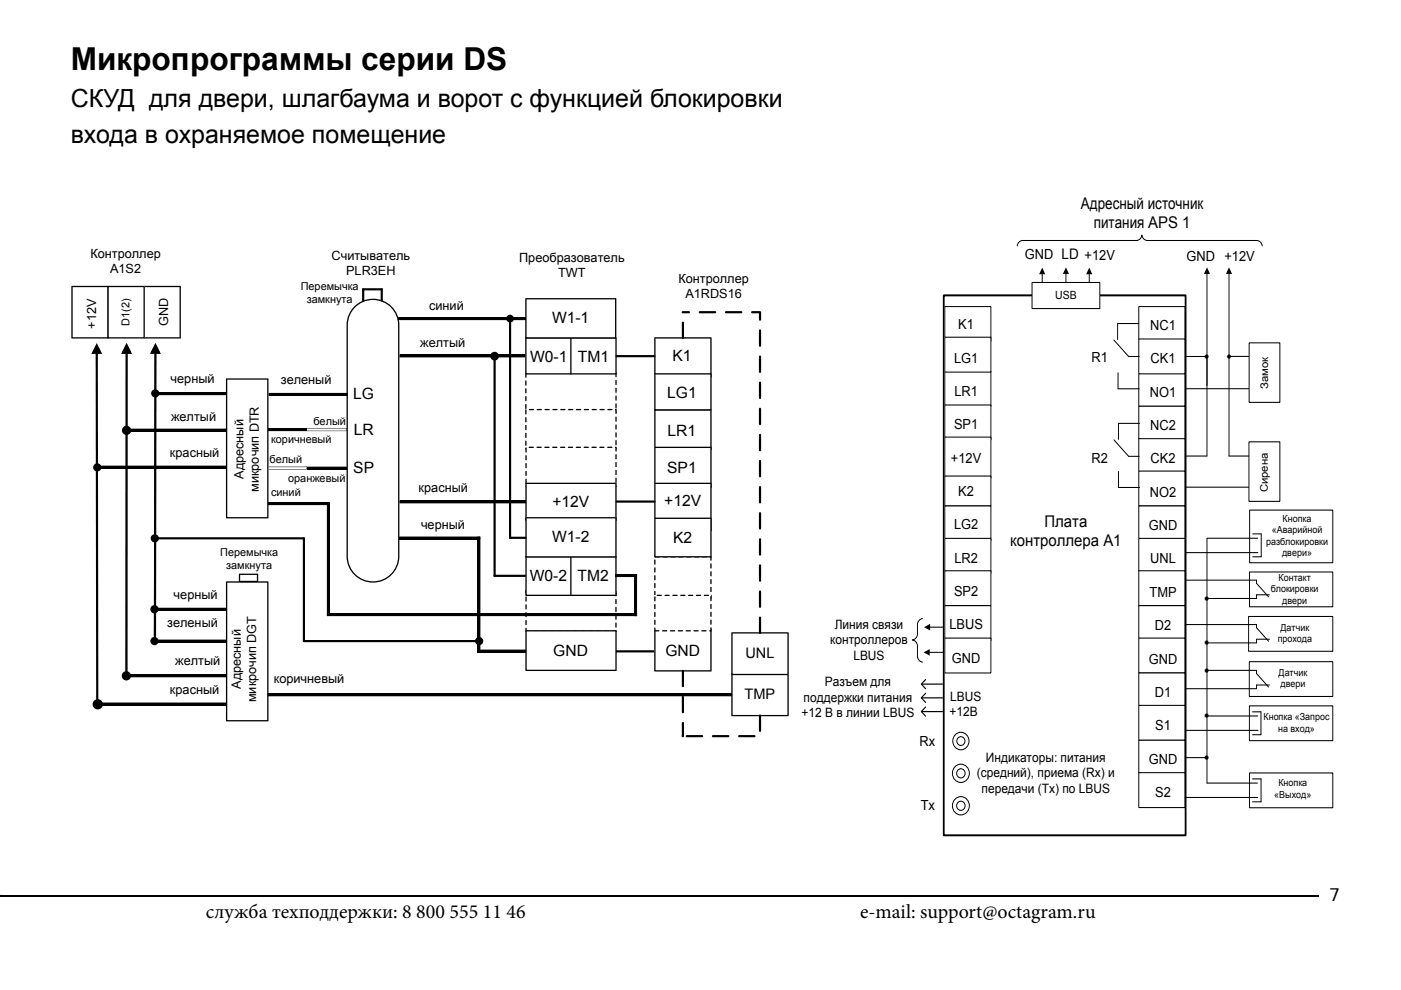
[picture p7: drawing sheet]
<svg xmlns="http://www.w3.org/2000/svg" width="297mm" height="210mm" viewBox="0 0 297 210" stroke-linecap="round" stroke-linejoin="round" font-family="sans-serif">
<path d="M0 190h279.6" fill="none" stroke="#000" stroke-width=".35"/>
<path d="M0 189.8v.4z" fill="#000"/>
<path d="M30.6 60.8h7.6v10.9h-7.6z" fill="#fff"/>
<path d="M30.5 60.7h7.8v11.1h-7.8l.1-.3h7.5v-10.6h-7.4v10.8l-.1-.2-.2 .2zM32.9 135.7h15.3v.5h-15.3zM32.8 135.7h15.4v.5l-15.3 .1 15.2-.1v-.5h-15.2l-.1 .5z" fill="#000"/>
<path d="M15.3 60.8h7.6v10.9h-7.6z" fill="#fff"/>
<path d="M15.2 60.7h7.8v11.1h-7.8l.1-.3h7.5v-10.6h-7.4v10.8l-.1-.2-.2 .2zM65 99h8.5v.6h-8.5zM64.9 99h8.6l.1 .6h-8.6l8.5-.1v-.4h-8.5l-.1 .5z" fill="#000"/>
<path d="M65 90.9h8.5v.5h-8.5z" fill="#fff"/>
<path d="M84.1 67.3h27.4v.6h-27.4zM84.1 67.3h27.4l.1 .6h-27.5l27.4-.1v-.4h-27.3l-.1 .5zM64.9 90.8h8.6l.1 .6h-8.6h8.5v-.5h-8.5l-.1 .5zM56.8 106.5h13.1v.6h-13.1zM56.8 106.5h13.1v.6h-13.1l13.1-.1v-.4h-13.1l-.1 .5z" fill="#000"/>
<path d="M75.2 65.1a5.5 5.5 0 0 1 6-1.2 5.5 5.5 0 0 1 3.3 5v49.1a5.5 5.5 0 0 1-5.4 5.4 5.5 5.5 0 0 1-5.5-5.4v-49.1a5.4 5.4 0 0 1 1.6-3.8z" fill-rule="evenodd" fill="#fff"/>
<path d="M75.1 65a5.6 5.6 0 0 1 6.1-1.2 5.6 5.6 0 0 1 3.5 5.1v49.1a5.6 5.6 0 0 1-5.6 5.6 5.6 5.6 0 0 1-5.6-5.6v-49.1h.3v49.1a5.3 5.3 0 0 0 5.3 5.3 5.3 5.3 0 0 0 5.3-5.3v-49.1a5.3 5.3 0 0 0-5.3-5.3 5.3 5.3 0 0 0-5.3 5.3h-.3a5.6 5.6 0 0 1 1.6-3.9z" fill="#000"/>
<path d="M138.8 118.1h11.9v8.8h-11.9z" fill="#fff"/>
<path d="M140.4 126.8l.9-.1 .2 .2-.2 .1h-.8zM142.1 126.8l.9-.1 .1 .2-.1 .1h-.8zM143.7 126.8l1-.1 .1 .2-.1 .1h-.9zM145.4 126.8l.9-.1 .2 .2-.2 .1h-.8zM147.1 126.8l.9-.1 .1 .2-.1 .1h-.8zM148.7 126.8l1-.1 .1 .2-.1 .1h-.9zM150.6 126.2l.3 .1v.6l-.4 .1-.1-.1 .2-.2zM150.6 124.5l.3 .1v.8l-.2 .2-.1-.2zM150.6 122.9l.3 .1v.8l-.2 .1-.1-.1zM150.6 121.2l.3 .1v.8l-.2 .2-.1-.2zM150.6 119.5l.3 .1v.9l-.2 .1-.1-.1zM150.5 118h.4v.8l-.2 .1-.1-.1v-.7h.1v.1h-.2zM148.9 118h.9l.1 .1-.1 .1h-.8zM147.2 118h.9l.2 .1-.2 .1h-.8zM145.5 118h1l.1 .1-.1 .1h-.9zM143.9 118h.9l.1 .1-.1 .1h-.8zM142.2 118h.9l.2 .1-.2 .1h-.8zM140.5 118h1l.1 .1-.1 .1h-.9zM138.9 118h.9l.1 .1-.1 .1h-.8zM138.7 118.7l.3 .1v.8l-.2 .2-.1-.2zM138.7 120.4l.3 .1v.8l-.2 .1-.1-.1zM138.7 122l.3 .1v.9l-.2 .1-.1-.1zM138.7 123.7l.3 .1v.8l-.2 .2-.1-.2zM138.7 125.4h.3v.9l-.2 .1-.1-.1zM138.7 126.8l1-.1 .1 .2-.1 .1h-.9z" fill="#000"/>
<path d="M111.5 79.1h19.1v8.3h-19.1z" fill="#fff"/>
<path d="M113.1 87.3l.9-.1 .1 .2-.1 .1h-.8zM114.7 87.3l1-.1 .1 .2-.1 .1h-.9zM116.4 87.3l.9-.1 .2 .2-.2 .1h-.8zM118.1 87.3l.9-.1 .1 .2-.1 .1h-.8zM119.7 87.3l1-.1 .1 .2-.1 .1h-.9zM121.4 87.3l.9-.1 .2 .2-.2 .1h-.8zM123.1 87.3l.9-.1 .1 .2-.1 .1h-.8zM124.7 87.3l.9-.1 .2 .2-.2 .1h-.8zM126.4 87.3l.9-.1 .2 .2-.2 .1h-.8zM128 87.3l1-.1 .1 .2-.1 .1h-.9zM129.7 87.3l.9-.1v.2h-.1l.1-.2 .1 .2-.1 .1h-.8zM130.5 85.6l.2 .1v.8l-.1 .2-.1-.2zM130.5 83.9l.2 .1v.9l-.1 .1-.1-.1zM130.5 82.3l.2 .1v.8l-.1 .1-.1-.1zM130.5 80.6l.2 .1v.8l-.1 .2-.1-.2zM130.5 79l.2 .1v.8l-.1 .1-.1-.1v-.8h.1v.1h-.1zM128.8 79l.9-.1 .2 .2-.2 .1h-.8zM127.1 79l1-.1 .1 .2-.1 .1h-.9zM125.5 79l.9-.1 .1 .2-.1 .1h-.8zM123.8 79l.9-.1 .2 .2-.2 .1h-.8zM122.1 79l1-.1 .1 .2-.1 .1h-.9zM120.5 79l.9-.1 .2 .2-.2 .1h-.8zM118.8 79l.9-.1 .2 .2-.2 .1h-.8zM117.2 79l.9-.1 .1 .2-.1 .1h-.9zM115.5 79l.9-.1 .2 .2-.2 .1h-.8zM113.8 79l1-.1 .1 .2-.1 .1h-.9zM112.2 79l.9-.1 .1 .2-.1 .1h-.8zM111.4 79.1l.2 .1v.8l-.1 .1-.1-.1zM111.4 80.7l.2 .1v.8l-.1 .2-.1-.2zM111.4 82.4l.2 .1v.8l-.1 .1-.1-.1zM111.4 84l.2 .1v.9l-.1 .1-.1-.1zM111.4 85.7l.2 .1v.8l-.1 .2-.1-.2zM111.4 87.3l.9-.1 .2 .2-.2 .1h-.8z" fill="#000"/>
<path d="M111.5 86.9h19.1v8.3h-19.1z" fill="#fff"/>
<path d="M113.1 95.1l.9-.1 .1 .2-.1 .1h-.8zM114.7 95.1l1-.1 .1 .2-.1 .1h-.9zM116.4 95.1l.9-.1 .2 .2-.2 .1h-.8zM118.1 95.1l.9-.1 .1 .2-.1 .1h-.8zM119.7 95.1l1-.1 .1 .2-.1 .1h-.9zM121.4 95.1l.9-.1 .2 .2-.2 .1h-.8zM123.1 95.1l.9-.1 .1 .2-.1 .1h-.8zM124.7 95.1l.9-.1 .2 .2-.2 .1h-.8zM126.4 95.1l.9-.1 .2 .2-.2 .1h-.8zM128 95.1l1-.1 .1 .2-.1 .1h-.9zM129.7 95.1l.9-.1v.2h-.1l.1-.2 .1 .2-.1 .1h-.8zM130.5 93.4l.2 .1v.8l-.1 .1-.1-.1zM130.5 91.7l.2 .1v.8l-.1 .2-.1-.2zM130.5 90.1l.2 .1v.8l-.1 .1-.1-.1zM130.5 88.4l.2 .1v.8l-.1 .2-.1-.2zM130.5 86.8l.2 .1v.8l-.1 .1-.1-.1v-.8h.1v.1h-.1zM128.8 86.8l.9-.1 .2 .2-.2 .1h-.8zM127.1 86.8l1-.1 .1 .2-.1 .1h-.9zM125.5 86.8l.9-.1 .1 .2-.1 .1h-.8zM123.8 86.8l.9-.1 .2 .2-.2 .1h-.8zM122.1 86.8l1-.1 .1 .2-.1 .1h-.9zM120.5 86.8l.9-.1 .2 .2-.2 .1h-.8zM118.8 86.8l.9-.1 .2 .2-.2 .1h-.8zM117.2 86.8l.9-.1 .1 .2-.1 .1h-.9zM115.5 86.8l.9-.1 .2 .2-.2 .1h-.8zM113.8 86.8l1-.1 .1 .2-.1 .1h-.9zM112.2 86.8l.9-.1 .1 .2-.1 .1h-.8zM111.4 86.8l.2 .1v.9l-.1 .1-.1-.1zM111.4 88.5l.2 .1v.8l-.1 .2-.1-.2zM111.4 90.2l.2 .1v.8l-.1 .1-.1-.1zM111.4 91.8l.2 .1v.9l-.1 .1-.1-.1zM111.4 93.5l.2 .1v.8l-.1 .2-.1-.2zM111.4 95.1l.9-.1 .2 .2-.2 .1h-.8z" fill="#000"/>
<path d="M111.5 94.9h19.1v8.3h-19.1z" fill="#fff"/>
<g fill="#000">
<path d="M84.8 75.2h45.3v.6h-45.3zM84.7 75.2h45.4l.1 .6h-45.4l45.3-.1v-.4h-45.3l-.1 .5zM57 83.4h16.7v.5h-16.7zM57 83.4l16.7-.1 .1 .6-16.8 .1 16.7-.1v-.5h-16.6l-.1 .5zM84.8 106.2h44.7v.5h-44.7zM84.7 106.1h44.8v.6l-44.7 .1 44.6-.1v-.5h-44.6l-.1 .5zM101.4 138l37.3-.1 .3 .3-.3 .2h-37.1l-.2-.2z"/>
<path d="M113.1 103.1l.9-.1 .2 .2-.2 .1h-.8zM114.8 103.1l.9-.1 .1 .2-.1 .1h-.8zM116.4 103.1l1-.1 .1 .2-.1 .1h-.9zM118.1 103.1l.9-.1 .2 .2-.2 .1h-.8zM119.8 103.1l.9-.1 .1 .2-.1 .1h-.8zM121.4 103.1l1-.1 .1 .2-.1 .1h-.9zM123.1 103.1l.9-.1 .2 .2-.2 .1h-.8zM124.8 103.1l.9-.1 .1 .2-.1 .1h-.8zM126.4 103.1l.9-.1 .2 .2-.2 .1h-.8zM128.1 103.1l.9-.1 .2 .2-.2 .1h-.8zM129.7 103.1l.9-.1v.2h-.1v-.2a.16 .16 0 0 1 .2 .1 .16 .16 0 0 1-.1 .2h-.8zM130.5 101.3l.2 .1v.9l-.1 .1-.1-.1zM130.5 99.7l.2 .1v.8l-.1 .2-.1-.2zM130.5 98l.2 .1v.9l-.1 .1-.1-.1zM130.5 96.4l.2 .1v.8l-.1 .1-.1-.1zM130.4 94.8l.3 .1v.7l-.1 .2-.1-.2v-.7h.1v.1h-.2zM128.8 94.8l.9-.1 .1 .2-.1 .1h-.8zM127.1 94.8l.9-.1 .2 .2-.2 .1h-.8zM125.4 94.8l1-.1 .1 .2-.1 .1h-.9zM123.8 94.8l.9-.1 .1 .2-.1 .1h-.8zM122.1 94.8l.9-.1 .2 .2-.2 .1h-.8zM120.4 94.8l1-.1 .1 .2-.1 .1h-.9zM118.8 94.8l.9-.1 .1 .2-.1 .1h-.8zM117.1 94.8l.9-.1 .2 .2-.2 .1h-.8zM115.4 94.8l1-.1 .1 .2-.1 .1h-.9zM113.8 94.8l.9-.1 .2 .2-.2 .1h-.8zM112.1 94.8l1-.1 .1 .2-.1 .1h-.9zM111.4 94.9l.3 .1v.8l-.2 .2-.1-.2zM111.4 96.6l.3 .1v.8l-.2 .1-.1-.1zM111.4 98.2l.3 .1v.9l-.2 .1-.1-.1zM111.4 99.9l.3 .1v.8l-.2 .2-.1-.2zM111.4 101.6l.3 .1v.8l-.2 .1-.1-.1zM111.4 103.1l1-.1 .1 .2-.1 .1h-.9z"/>
</g>
<path d="M138.8 86.9h11.9v8.5h-11.9z" fill="#fff"/>
<path d="M138.7 86.8h12.1v8.7h-12.1l.1-.2h11.8v-8.2h-11.6v8.3l-.2-.1-.1 .1z" fill="#000"/>
<path d="M138.8 71.7h11.9v8.3h-11.9z" fill="#fff"/>
<path d="M138.7 71.6h12.1v8.5h-12.1l.1-.3h11.8v-8h-11.6v8.2l-.2-.2-.1 .2z" fill="#000"/>
<path d="M138.8 79.3h11.9v7.6h-11.9z" fill="#fff"/>
<path d="M138.7 79.2h12.1l.1 7.8-12.1 .1-.1-.2 .1-.1h11.8v-7.4h-11.6v7.5l-.2-.1-.1 .1z" fill="#000"/>
<path d="M138.8 94.9h11.9v8.5h-11.9z" fill="#fff"/>
<path d="M138.7 94.8h12.1v8.7h-12.1l.1-.2h11.8v-8.3h-11.6v8.4l-.2-.1-.1 .1z" fill="#000"/>
<path d="M138.8 102.5h11.9v10h-11.9z" fill="#fff"/>
<path d="M138.7 102.4h12.1v10.2h-12.1l.1-.2h11.8v-9.7h-11.6v9.8l-.2-.1-.1 .1z" fill="#000"/>
<path d="M111.5 71.7h19.1v7.6h-19.1z" fill="#fff"/>
<path d="M111.4 71.6l19.3-.1v7.9h-19.3v-.1l.1-.1h19v-7.4h-18.9v7.5l-.1-.1-.1 .1z" fill="#000"/>
<path d="M111.5 102.5h19.1v7.9h-19.1z" fill="#fff"/>
<path d="M120.9 71.4l.3 .1v7.8l-.2 .1-.1-.1zM130.6 75.4l8.1-.1 .3 .2-.3 .3h-7.9l-.2-.1zM84.7 113.8h17.1v.6h-17.1zM84.6 113.8h17.2v.6h-17.1l17-.1v-.4h-17l-.1 .5zM111.4 102.4h19.2l.1 8-19.2 .1-.1-.1 .1-.2h19v-7.5h-18.8v7.7l-.2-.2-.1 .2zM120.9 111.7l.3 .1v7.1l-.2 .1-.1-.1zM130.6 106.2h8.1l.3 .2-.3 .2h-7.9l-.2-.1z" fill="#000"/>
<path d="M138.8 109.9h11.9v8.2h-11.9z" fill="#fff"/>
<path d="M138.7 109.8h12.1v8.4h-12.1l.1-.2h11.8v-7.9h-11.6v8l-.2-.1-.1 .1z" fill="#000"/>
<path d="M111.5 125.2h19.1v8.7h-19.1z" fill="#fff"/>
<path d="M113.1 133.8h.9l.2 .1-.2 .1h-.8zM114.8 133.8h.9l.1 .1-.1 .1h-.8zM116.4 133.8h1l.1 .1-.1 .1h-.9zM118.1 133.8h.9l.2 .1-.2 .1h-.8zM119.8 133.8h.9l.1 .1-.1 .1h-.8zM121.4 133.8h1l.1 .1-.1 .1h-.9zM123.1 133.8h.9l.2 .1-.2 .1h-.8zM124.8 133.8h.9l.1 .1-.1 .1h-.8zM126.4 133.8h.9l.2 .1-.2 .1h-.8zM128.1 133.8h.9l.2 .1-.2 .1h-.8zM129.7 133.8h.9v.1h-.1v-.2a.17 .17 0 0 1 .2 .1 .17 .17 0 0 1-.1 .2h-.8zM130.5 132.1l.2 .1v.8l-.1 .1-.1-.1zM130.5 130.4l.2 .1v.8l-.1 .2-.1-.2zM130.5 128.7l.2 .1v.9l-.1 .1-.1-.1zM130.5 127.1l.2 .1v.8l-.1 .1-.1-.1zM130.5 125.4l.2 .1v.8l-.1 .2-.1-.2zM129.1 125.1h1l.1 .1-.1 .1h-.9zM127.5 125.1h.9l.1 .1-.1 .1h-.8zM125.8 125.1h.9l.2 .1-.2 .1h-.8zM124.1 125.1h1l.1 .1-.1 .1h-.9zM122.5 125.1h.9l.2 .1-.2 .1h-.8zM120.8 125.1h.9l.2 .1-.2 .1h-.8zM119.2 125.1h.9l.1 .1-.1 .1h-.8zM117.5 125.1h.9l.2 .1-.2 .1h-.8zM115.8 125.1h1l.1 .1-.1 .1h-.9zM114.2 125.1h.9l.1 .1-.1 .1h-.8zM112.5 125.1h.9l.2 .1-.2 .1h-.8zM111.4 125.1h.4l.1 .1-.2 .1-.2 .6-.1-.1zM111.4 126.5l.3 .1v.9l-.2 .1-.1-.1zM111.4 128.2l.3 .1v.8l-.2 .2-.1-.2zM111.4 129.9l.3 .1v.8l-.2 .1-.1-.1zM111.4 131.5l.3 .1v.9l-.2 .1-.1-.1zM111.4 133.2l.3 .1v.5h.7l.1 .2h-1.1z" fill="#000"/>
<path d="M111.5 118.1h19.1v8.2h-19.1z" fill="#fff"/>
<path d="M111.4 118h19.2l.1 8.3-19.2 .1-.1-.1 .1-.2h19v-7.9h-18.8v8.1l-.2-.2-.1 .2z" fill="#000"/>
<path d="M111.5 63.4h19v8.3h-19z" fill="#fff"/>
<path d="M111.4 63.3l19.2-.1 .1 8.5-19.3 .1v-.1l.1-.2h18.9v-8h-18.8v8.2l-.1-.2-.1 .2z" fill="#000"/>
<path d="M111.5 109.8h19.1v8.3h-19.1z" fill="#fff"/>
<path d="M111.4 109.7h19.2l.1 8.5h-19.2l-.1-.1 .1-.1h19v-8h-18.8v8.1l-.2-.1-.1 .1z" fill="#000"/>
<path d="M138.8 133.5h11.9v8.8h-11.9z" fill="#fff"/>
<path d="M120.9 118.1l.3 .1v8.1l-.2 .1-.1-.1zM138.7 133.4h12.1v9h-12.1l.1-.2h11.8v-8.6h-11.6v8.7l-.2-.1-.1 .1z" fill="#000"/>
<path d="M111.5 133.8h19.1v8.4h-19.1z" fill="#fff"/>
<path d="M108 66.8h.3l.1 .2v47.1l-.3 .2-.2-.2zM111.4 133.7h19.3v8.5l-19.2 .1-.1-.1 .1-.1h19v-8.2h-18.8v8.3l-.2-.1-.1 .1z" fill="#000"/>
<path d="M138.8 126.3h11.9v7.5h-11.9z" fill="#fff"/>
<g fill="#000">
<path d="M20.7 98.8h27.3v.6h-27.3zM20.7 98.8h27.3l.1 .6h-27.4l27.3-.1v-.4h-27.2l-.1 .5zM26.8 91h22.3v.5h-22.3zM26.8 90.9h22.3l.1 .6-22.4 .1 22.3-.1v-.5h-22.3l-.1 .5zM33 83.2h15.9v.6h-15.9zM33 83.2h15.9v.6h-15.9l15.8-.1v-.4h-15.7l-.1 .5zM108 113.9l3.4-.1 .3 .3-.3 .2h-3.3l-.1-.1zM32.7 128.9h15.3v.6h-15.3zM32.7 128.9h15.3l.1 .6h-15.4l15.3-.1v-.4h-15.2l-.1 .5zM104.7 75.7h.3l.1 .2v46.2l-.2 .3-.3-.3zM104.7 122l6.6-.1 .2 .2-.2 .3h-6.4l-.3-.3zM20.7 149.1h27.3v.5h-27.3z"/>
<path d="M20.7 149h27.3l.1 .6h-27.4h27.3v-.5h-27.2l-.1 .5zM26.8 143.1h21.2v.5h-21.2zM26.8 143h21.2l.1 .6-21.3 .1 21.2-.1v-.5h-21.2l-.1 .5z"/>
<path d="M140.4 133.7h.9l.2 .1-.2 .1h-.8zM142.1 133.7h.9l.1 .1-.1 .1h-.8zM143.7 133.7h1l.1 .1-.1 .1h-.9zM145.4 133.7h.9l.2 .1-.2 .1h-.8zM147.1 133.7h.9l.1 .1-.1 .1h-.8zM148.7 133.7h1l.1 .1-.1 .1h-.9zM150.6 133.1l.3 .1v.6l-.4 .1-.1-.1 .2-.1zM150.6 131.4l.3 .1v.9l-.2 .1-.1-.1zM150.6 129.8l.3 .1v.8l-.2 .1-.1-.1zM150.6 128.1l.3 .1v.8l-.2 .2-.1-.2zM150.6 126.5l.3 .1v.8l-.2 .1-.1-.1zM149.3 126.2l.9-.1 .1 .2-.1 .1h-.8zM147.6 126.2l.9-.1 .2 .2-.2 .1h-.8zM145.9 126.2l1-.1 .1 .2-.1 .1h-.9zM144.3 126.2l.9-.1 .1 .2-.1 .1h-.8zM142.6 126.2l.9-.1 .2 .2-.2 .1h-.8zM140.9 126.2l1-.1 .1 .2-.1 .1h-.9zM139.3 126.2l.9-.1 .1 .2-.1 .1h-.8zM138.7 126.5l.3 .1v.8l-.2 .2-.1-.2zM138.7 128.2l.3 .1v.8l-.2 .1-.1-.1zM138.7 129.8l.3 .1v.8l-.2 .2-.1-.2zM138.7 131.5l.3 .1v.8l-.2 .1-.1-.1zM138.7 133.1h.2l.1 .6h.7l.1 .2h-1.1z"/>
</g>
<g fill="#000">
<circle cx="104.9" cy="75.5" r=".93"/>
<circle cx="108.1" cy="67.6" r=".82"/>
</g>
<path d="M48 80.4h8.8v29.4h-8.8z" fill="#fff"/>
<path d="M47.9 80.3h9l-.1 29.6h-8.9l.1-.2h8.6v-29.2h-8.4v29.3l-.2-.1-.1 .1z" fill="#000"/>
<path d="M48 123.4h8.8v29.5h-8.8z" fill="#fff"/>
<path d="M20.3 74.6l.2-.1 .2 .3 .1 73.8-.2 .2-.2-.2zM47.9 123.3l9 .1-.1 29.6-8.9-.1 .1-.2h8.6v-29.1h-8.4v29.3l-.2-.2-.1 .2zM56.8 147.1h98.9v.5h-98.9zM56.8 147.1l98.9-.1v.6l-98.9 .1 98.8-.1v-.5h-98.8l-.1 .5z" fill="#000"/>
<g fill="#000">
<path d="M20.5 72.8l1.2 2.3h-2.3z"/>
<circle cx="20.6" cy="99.1" r=".87"/>
<circle cx="26.8" cy="91.3" r=".98"/>
<circle cx="32.9" cy="83.4" r=".87"/>
<circle cx="32.7" cy="129.2" r=".87"/>
<circle cx="26.8" cy="143.3" r=".98"/>
</g>
<path d="M32.6 130.1h.3v5.3l-.2 .2-.1-.2zM32.7 99.4h.3l-.1 29h-.3zM32.8 91.6h.2v7.2h-.3zM32.8 84.3h.3l-.1 6.6h-.2z" fill="#4e4e4e"/>
<g fill="#000">
<path d="M32.7 98.9h.3v.4h-.3zM32.8 91h.2v.5h-.2z"/>
<path d="M32.7 99.3l.3 .1zM32.7 98.8l.3 .1z"/>
<path d="M32.8 91.5l.2 .1zM32.8 90.9l.2 .1z"/>
</g>
<path d="M32.8 74.7h.3v7.9h-.3z" fill="#4e4e4e"/>
<path d="M32.8 82.6h.3v1.7h-.3zM32.6 128.4h.3l-.1 1.7h-.2z" fill="#000"/>
<path d="M33 72.8l.9 1.9h-.8l-.1-.4-.2 .4h-.8z" fill="#4e4e4e"/>
<path d="M32.9 74.4h.1l.1 .3h-.3z" fill="#212121"/>
<circle cx="32.7" cy="136" r=".87" fill="#000"/>
<path d="M26.7 99.4h.3v43h-.3zM26.7 92.3h.3v6.5h-.3z" fill="#4e4e4e"/>
<g fill="#000">
<path d="M26.7 98.9h.3v.4h-.3z"/>
<path d="M26.7 99.3l.3 .1zM26.7 98.8l.3 .1z"/>
</g>
<path d="M26.7 74.7h.3v15.6h-.3z" fill="#4e4e4e"/>
<path d="M26.7 90.3h.3v2h-.3zM26.7 142.4h.3v1.5l-.2 .2-.1-.2z" fill="#000"/>
<path d="M26.8 72.8l1 1.9h-.8l-.2-.4-.1 .4h-.8z" fill="#4e4e4e"/>
<path d="M26.7 74.4h.2l.1 .3h-.3z" fill="#212121"/>
<path d="M56.9 90.9h8.1v.5h-8.1zM56.9 90.8h8.1v.6h-8.1h8v-.5h-8l-.1 .5z" fill="#000"/>
<path d="M56.9 99h8.1v.6h-8.1z" fill="#fff"/>
<path d="M56.9 99h8.1v.6h-8.1l8-.1v-.4h-8l-.1 .5z" fill="#000"/>
<path d="M50.8 121.8h3.8v1.5h-3.8z" fill="#fff"/>
<g fill="#000">
<path d="M76.8 61.2l.2-.1 .2 .3v2.3l-.2 .2-.2-.2zM80.8 61.2h.3l.1 .2v2.3l-.3 .2-.2-.2zM76.8 61.2l4.1-.1 .3 .3-.3 .2h-3.9l-.2-.2zM69.4 106.5h.5v24h-.5zM101.3 113.9h.5v24.5h-.5zM50.7 121.7h4v1.7l-4 .1-.1-.2 .2-.1h3.7v-1.3h-3.6v1.4l-.1-.1-.2 .1zM69.3 106.5h.6v24.1l-.6-.1h.6v-23.9h-.5l-.1 23.9zM69.4 130.1h65.6v.5h-65.6zM69.3 130.1l65.7-.1 .1 .6-65.7 .1 65.6-.1v-.5h-65.6l-.1 .5zM101.2 113.8l.7 .1-.1 24.5h-.6l.6-.1v-24.4h-.5l-.1 24.5zM101.7 137.8h9.8v.6h-9.8zM101.7 137.8h9.8l.1 .6h-9.9l9.8-.1v-.4h-9.8l-.1 .5z"/>
<path d="M130.5 121.8h4.5v.6h-4.5zM130.5 121.8h4.5l.1 .6h-4.6l4.5-.1v-.4h-4.4l-.1 .5zM134.5 121.8h.5v8.8h-.5zM134.4 121.8h.7l-.1 8.9-.6-.1h.6v-8.7h-.5l-.1 8.7z"/>
</g>
<circle cx="20.7" cy="149.4" r="1.09" fill="#000"/>
<path d="M155.2 143h11.9v8.8h-11.9z" fill="#fff"/>
<path d="M155.1 142.9h12.1v9h-12.1l.1-.3h11.7v-8.5h-11.6v8.7l-.1-.2-.1 .2z" fill="#000"/>
<path d="M155.2 134.2h11.9v8.9h-11.9z" fill="#fff"/>
<g fill="#000">
<path d="M144.6 68.3h.4v.1v3.3l-.2 .2-.2-.2zM32.7 114l31.7-.1 .3 .3-.3 .2h-31.6l-.2-.2zM64.3 114l.1-.1 .3 .3v21.5h36.9l.2 .1v.3l-37.5 .1-.1-.2zM155.1 134.1h12.1v9.1h-12.1l.1-.3h11.7v-8.5h-11.6v8.7l-.1-.2-.1 .2z"/>
<path d="M161 130.8h.3l.1 .2v3.2l-.3 .3-.2-.3zM161 125.3h.3l.1 .2v3.2l-.3 .2-.2-.2zM161 119.8h.3l.1 .1v3.3l-.3 .2-.2-.2zM161 114.2h.3l.1 .2v3.2l-.3 .3-.2-.3zM161 108.7h.3l.1 .2v3.2l-.3 .2-.2-.2zM161 103.2h.3l.1 .1v3.3l-.3 .2-.2-.2zM161 97.6h.3l.1 .2v3.2l-.3 .2-.2-.2zM161 92.1h.3l.1 .1v3.3l-.3 .2-.2-.2zM161 86.5h.3l.1 .2v3.2l-.3 .3-.2-.3zM161 81h.3l.1 .2v3.2l-.3 .2-.2-.2zM161 75.5h.3l.1 .1v3.3l-.3 .2-.2-.2zM161 69.9h.3l.1 .2v3.2l-.3 .3-.2-.3zM159.3 66.1h2v1.9h-.2l-.2-.2v-1.3h-1.4l-.2-.1zM153.8 66.1l3.4-.1 .2 .2-.2 .3h-3.3l-.1-.1zM148.2 66.1l3.4-.1 .2 .2-.2 .3h-3.2l-.2-.1zM144.6 66.1l1.5-.1 .2 .2-.2 .3h-1.4l-.1-.1z"/>
<path d="M144.6 142.1h.4v.2v3.2l-.2 .3-.2-.3zM144.6 147.7h.4v.1v3.3l-.2 .2-.2-.2zM144.6 153.2h.4v.2v2.7l-.2 .3-.3-.3 .2-.2 .1 .2h-.2z"/>
<path d="M161 151.6h.3l.1 .2v3.2l-.3 .2-.2-.2zM156.6 156l3.4-.1 .2 .2-.2 .3h-3.3l-.1-.1zM151 156l3.4-.1 .2 .2-.2 .3h-3.2l-.2-.1zM145.5 156l3.4-.1 .2 .2-.2 .3h-3.3l-.2-.3z"/>
</g>
<g fill="#000">
<circle cx="32.8" cy="114.2" r=".87"/>
<circle cx="101.6" cy="136" r=".87"/>
</g>
<path d="M22.9 60.8h7.7v10.9h-7.7z" fill="#fff"/>
<path d="M22.8 60.7h7.9v11.1h-7.9l.1-.3h7.5v-10.6h-7.3v10.8l-.2-.2-.1 .2zM32.8 74.6l.2-.1 .2 .3-.1 61.4-.2 .3-.3-.3zM26.7 74.6l.1-.1 .3 .3-.1 68.8-.2 .2-.2-.2z" fill="#000"/>
<path d="M26.8 72.8l1.2 2.3h-2.3zM33 72.8l1.1 2.3h-2.3z" fill="#000"/>
<path d="M251.4 96.7h4.5M260.6 96.7h4.5M251.4 103.3h13.7" fill="none" stroke="#000" stroke-width=".21"/>
<path d="M200.1 62.6h51.3v114.6h-51.3z" fill="#fff"/>
<path d="M200.1 62.6h51.3v114.6h-51.3z" fill="none" stroke="#000" stroke-width=".4"/>
<path d="M200.3 78.8h9.8v7.4h-9.8z" fill="#fff"/>
<path d="M200.3 78.8h9.8v7.4h-9.8z" fill="none" stroke="#000" stroke-width=".21"/>
<path d="M200.3 65h9.8v7.4h-9.8z" fill="#fff"/>
<path d="M200.3 65h9.8v7.4h-9.8z" fill="none" stroke="#000" stroke-width=".21"/>
<path d="M200.3 71.5h9.8v7.4h-9.8z" fill="#fff"/>
<path d="M200.3 71.5h9.8v7.4h-9.8z" fill="none" stroke="#000" stroke-width=".21"/>
<path d="M200.3 85.9h9.8v7.4h-9.8z" fill="#fff"/>
<path d="M200.3 85.9h9.8v7.4h-9.8z" fill="none" stroke="#000" stroke-width=".21"/>
<path d="M200.3 92.7h9.8v8.8h-9.8z" fill="#fff"/>
<path d="M200.3 92.7h9.8v8.8h-9.8z" fill="none" stroke="#000" stroke-width=".21"/>
<path d="M200.3 101h9.8v6.3h-9.8z" fill="#fff"/>
<path d="M200.3 101h9.8v6.3h-9.8z" fill="none" stroke="#000" stroke-width=".21"/>
<path d="M200.3 107.3h9.8v7.4h-9.8z" fill="#fff"/>
<path d="M200.3 107.3h9.8v7.4h-9.8z" fill="none" stroke="#000" stroke-width=".21"/>
<path d="M200.3 114.2h9.8v7.4h-9.8z" fill="#fff"/>
<path d="M200.3 114.2h9.8v7.4h-9.8z" fill="none" stroke="#000" stroke-width=".21"/>
<path d="M200.3 121.1h9.8v7.4h-9.8z" fill="#fff"/>
<path d="M200.3 121.1h9.8v7.4h-9.8z" fill="none" stroke="#000" stroke-width=".21"/>
<path d="M200.3 128.5h9.8v7.4h-9.8z" fill="#fff"/>
<path d="M200.3 128.5h9.8v7.4h-9.8z" fill="none" stroke="#000" stroke-width=".21"/>
<path d="M200.3 135.3h9.8v7.4h-9.8z" fill="#fff"/>
<path d="M200.3 135.3h9.8v7.4h-9.8z" fill="none" stroke="#000" stroke-width=".21"/>
<path d="M241.4 78.8h9.8v7.4h-9.8z" fill="#fff"/>
<path d="M241.4 78.8h9.8v7.4h-9.8z" fill="none" stroke="#000" stroke-width=".21"/>
<path d="M241.4 65h9.8v7.4h-9.8z" fill="#fff"/>
<path d="M241.4 65h9.8v7.4h-9.8z" fill="none" stroke="#000" stroke-width=".21"/>
<path d="M241.4 71.9h9.8v7.4h-9.8z" fill="#fff"/>
<path d="M241.4 71.9h9.8v7.4h-9.8z" fill="none" stroke="#000" stroke-width=".21"/>
<path d="M241.4 86.2h9.8v7.4h-9.8z" fill="#fff"/>
<path d="M241.4 86.2h9.8v7.4h-9.8z" fill="none" stroke="#000" stroke-width=".21"/>
<path d="M241.4 93h9.8v7.4h-9.8z" fill="#fff"/>
<path d="M241.4 93h9.8v7.4h-9.8z" fill="none" stroke="#000" stroke-width=".21"/>
<path d="M241.4 99.9h9.8v7.4h-9.8z" fill="#fff"/>
<path d="M241.4 99.9h9.8v7.4h-9.8z" fill="none" stroke="#000" stroke-width=".21"/>
<path d="M241.4 107.3h9.8v7.4h-9.8z" fill="#fff"/>
<path d="M241.4 107.3h9.8v7.4h-9.8z" fill="none" stroke="#000" stroke-width=".21"/>
<path d="M241.4 114.2h9.8v7.4h-9.8z" fill="#fff"/>
<path d="M241.4 114.2h9.8v7.4h-9.8z" fill="none" stroke="#000" stroke-width=".21"/>
<path d="M241.4 121.1h9.8v7.4h-9.8z" fill="#fff"/>
<path d="M241.4 121.1h9.8v7.4h-9.8z" fill="none" stroke="#000" stroke-width=".21"/>
<path d="M241.4 128.5h9.8v7.4h-9.8z" fill="#fff"/>
<path d="M241.4 128.5h9.8v7.4h-9.8z" fill="none" stroke="#000" stroke-width=".21"/>
<path d="M241.4 135.3h9.8v7.4h-9.8z" fill="#fff"/>
<path d="M241.4 135.3h9.8v7.4h-9.8z" fill="none" stroke="#000" stroke-width=".21"/>
<path d="M241.4 142.7h9.8v7.4h-9.8z" fill="#fff"/>
<path d="M241.4 142.7h9.8v7.4h-9.8z" fill="none" stroke="#000" stroke-width=".21"/>
<path d="M241.4 149.6h9.8v7.4h-9.8z" fill="#fff"/>
<path d="M241.4 149.6h9.8v7.4h-9.8z" fill="none" stroke="#000" stroke-width=".21"/>
<path d="M241.4 157h9.8v7.4h-9.8z" fill="#fff"/>
<path d="M241.4 157h9.8v7.4h-9.8z" fill="none" stroke="#000" stroke-width=".21"/>
<path d="M241.4 163.9h9.8v7.4h-9.8z" fill="#fff"/>
<g fill="none" stroke="#000" stroke-width=".21">
<path d="M215.7 52.2a1.28 1.28 0 0 1 1-1.2h24.3a1.26 1.26 0 0 0 1.1-1.2 1.28 1.28 0 0 0 1.1 1.2h23.3a1.26 1.26 0 0 1 1.1 1.2M221 58v6M230.9 58v3M236.2 72.1l3.1 3.5h2.2M237 79.1v3.4h4.5M241.4 68.6h-4.4v3.4M251.3 75.6h4.8M255.9 75.6v21.1M236.2 93.3l3.1 3.5h2.2M237.1 100v3.4h4.5M241.6 89.8h-4.5v3.4M195.6 131.2a1.26 1.26 0 0 0-1.1 1.2v2.2a1.28 1.28 0 0 1-1.1 1.1 1.26 1.26 0 0 1 1.1 1.2v2.4a1.28 1.28 0 0 0 1.1 1.1"/>
<path d="M197 138.4h3.1M197 133h3.1M202.5 155.9a1.76 1.76 0 0 1 2.5 .1 1.76 1.76 0 0 1 0 2.4 1.76 1.76 0 0 1-2.5 .1 1.97 1.97 0 0 1 0-2.6zM202.5 169.5a1.89 1.89 0 0 1 2.8 .3 1.89 1.89 0 0 1-.7 2.8 1.89 1.89 0 0 1-2.4-.6 1.89 1.89 0 0 1 .3-2.5zM202.5 162.6a1.89 1.89 0 0 1 2.8 .3 1.89 1.89 0 0 1-.7 2.8 1.89 1.89 0 0 1-2.4-.6 1.89 1.89 0 0 1 .3-2.5zM241.4 163.9h9.8v7.4h-9.8z"/>
<circle cx="203.7" cy="157.2" r=".9"/>
<circle cx="203.7" cy="170.9" r=".94"/>
<circle cx="203.7" cy="164" r=".94"/>
</g>
<path d="M221 56.8l.6 1.4h-1.3zM230.9 56.8l.7 1.4h-1.3zM195.8 138.4l1.3-.7v1.4zM195.9 133l1.3-.7v1.4z" fill="#000"/>
<path d="M195.3 145.1h4.5M195.3 148h4.5M195.3 150.9h4.5M196.2 144.1l-.9 1 .9 1M196.2 147l-.9 1 .9 1M196.2 150l-.9 .9 .9 1" fill="none" stroke="#000" stroke-width=".24"/>
<path d="M218.8 59.9h14.4v5.5h-14.4z" fill="#fff"/>
<path d="M218.8 59.9h14.4v5.5h-14.4zM226 57.9v2M255.9 57.9v23.9M260.6 57.9v38.8" fill="none" stroke="#000" stroke-width=".21"/>
<path d="M226 56.7l.6 1.4h-1.2zM255.9 56.7l.7 1.4h-1.3zM260.6 56.7l.6 1.4h-1.3z" fill="#000"/>
<path d="M264.9 140.3h17.7v7.4h-17.7z" fill="#fff"/>
<path d="M264.9 140.3h17.7v7.4h-17.7z" fill="none" stroke="#000" stroke-width=".21"/>
<path d="M264.9 149.7h17.7v7.4h-17.7z" fill="#fff"/>
<path d="M264.9 149.7h17.7v7.4h-17.7zM265.6 151h1.7v4.8h-1.7" fill="none" stroke="#000" stroke-width=".21"/>
<path d="M264.9 163.9h17.7v7.4h-17.7z" fill="#fff"/>
<path d="M264.9 163.9h17.7v7.4h-17.7zM265.6 165.2h1.8v4.9h-1.8" fill="none" stroke="#000" stroke-width=".21"/>
<path d="M264.9 121.3h17.7v7.4h-17.7z" fill="#fff"/>
<path d="M251.3 123.1h15.1M255.9 126.9h10.5M264.9 121.3h17.7v7.4h-17.7z" fill="none" stroke="#000" stroke-width=".21"/>
<path d="M264.7 130.8h17.9v7.3h-17.9z" fill="#fff"/>
<path d="M251.4 132.5h15M264.7 130.8h17.9v7.3h-17.9z" fill="none" stroke="#000" stroke-width=".21"/>
<path d="M264.9 108.2h17.7v11.2h-17.7z" fill="#fff"/>
<path d="M251.3 117.2h15.4M255.9 114.2h10.7M264.9 108.2h17.7v11.2h-17.7zM265.6 113.2h1.8v4.9h-1.8M255.9 136.4h10.5M251.3 146.1h15.1M251.4 154.9h15.3M255.9 142.2h10.5M255.9 151.9h10.8M251.3 169.1h15.3M255.9 166.1h10.7" fill="none" stroke="#000" stroke-width=".21"/>
<path d="M264.8 93.7h6.6v12.6h-6.6z" fill="#fff"/>
<path d="M260.7 75.6h4.4M251.4 82.4h13.7M264.8 93.7h6.6v12.6h-6.6zM255.9 114.2v51.9M251.3 160.7h4.6" fill="none" stroke="#000" stroke-width=".21"/>
<path d="M264.8 72.7h6.6v12.6h-6.6z" fill="#fff"/>
<path d="M264.8 72.7h6.6v12.6h-6.6zM266.4 123.1v.6l2.6 2.9M266.4 132.5v.7l2.6 2.8M269.2 126.2h-2.8v.7M269.2 135.6h-2.8v.8M266.4 142.2v.7l2.6 2.8M269.2 145.3h-2.8v.8" fill="none" stroke="#000" stroke-width=".21"/>
<text font-size="6.7" x="15" y="14.9">Микропрограммы серии DS</text>
<g font-size="5.3">
<text x="15" y="22.6">СКУД для двери, шлагбаума и ворот с функцией блокировки</text>
<text x="15" y="30.4">входа в охраняемое помещение</text>
</g>
<g font-size="4.2">
<text x="43.7" y="194.7">служба техподдержки: 8 800 555 11 46</text>
<text x="182.3" y="194.7">e-mail: support@octagram.ru</text>
</g>
<text font-size="3.9" x="281.7" y="191.2">7</text>
<g font-size="3.4">
<text x="229.2" y="44.3">Адресный источник</text>
<text x="231.9" y="48.4">питания APS 1</text>
<text x="221.5" y="111.8">Плата</text>
<text x="214.2" y="115.9">контроллера А1</text>
</g>
<g font-size="3.3">
<text x="117" y="68.5">W1-1</text>
<text x="112.4" y="76.7">W0-1 TM1</text>
<text x="142.6" y="76.6">K1</text>
<text x="74.9" y="84.7">LG</text>
<text x="141.4" y="84.5">LG1</text>
<text x="75" y="92.3">LR</text>
<text x="141.5" y="92.5">LR1</text>
<text x="74.9" y="100.3">SP</text>
<text x="141.4" y="100.4">SP1</text>
<text x="117.1" y="107.5">+12V</text>
<text x="140.8" y="107.4">+12V</text>
<text x="117.1" y="115">W1-2</text>
<text x="142.7" y="115.1">K2</text>
<text x="112.3" y="123.1">W0-2 TM2</text>
<text x="117.3" y="139.1">GND</text>
<text x="141.1" y="139.1">GND</text>
</g>
<g font-size="3.1">
<text x="158.1" y="139.6">UNL</text>
<text x="157.9" y="148.3">TMP</text>
</g>
<g font-size="2.9">
<text x="217.3" y="54.9">GND LD +12V</text>
<text x="251.5" y="55.4">GND +12V</text>
<text x="203.2" y="69.8">K1</text>
<text x="243.9" y="70">NC1</text>
<text x="202.3" y="76.9">LG1</text>
<text x="231.4" y="76.8">R1</text>
<text x="244" y="77.1">CK1</text>
<text x="254.9" y="75.1" transform="rotate(90 254.9 75.1)">•</text>
<text x="259.6" y="75.1" transform="rotate(90 259.6 75.1)">•</text>
<text x="202.3" y="84">LR1</text>
<text x="243.8" y="84.1">NO1</text>
<text x="202.3" y="91">SP1</text>
<text x="243.9" y="91.2">NC2</text>
<text x="201.6" y="98.1">+12V</text>
<text x="231.4" y="98.2">R2</text>
<text x="244" y="98.3">CK2</text>
<text x="203.2" y="105.2">K2</text>
<text x="243.8" y="105.4">NO2</text>
<text x="202.3" y="112.3">LG2</text>
<text x="243.6" y="112.4">GND</text>
<text x="202.3" y="119.3">LR2</text>
<text x="243.9" y="119.5">UNL</text>
<text x="202.3" y="126.4">SP2</text>
<text x="243.7" y="126.6">TMP</text>
<text x="254.9" y="126.4" transform="rotate(90 254.9 126.4)">•</text>
<text x="201.3" y="133.5">LBUS</text>
<text x="244.9" y="133.7">D2</text>
<text x="254.9" y="135.8" transform="rotate(90 254.9 135.8)">•</text>
<text x="201.8" y="140.6">GND</text>
<text x="243.6" y="140.7">GND</text>
<text x="254.9" y="141.7" transform="rotate(90 254.9 141.7)">•</text>
<text x="244.9" y="147.8">D1</text>
<text x="244.9" y="154.9">S1</text>
<text x="254.9" y="151.3" transform="rotate(90 254.9 151.3)">•</text>
<text x="195" y="158.2">Rx</text>
<text x="243.6" y="162">GND</text>
<text x="254.9" y="160.2" transform="rotate(90 254.9 160.2)">•</text>
<text x="195.2" y="171.8">Tx</text>
<text x="244.9" y="169">S2</text>
</g>
<g font-size="2.7">
<text x="19.2" y="54.7">Контроллер</text>
<text x="23.3" y="57.9">A1S2</text>
<text x="70.3" y="55.1">Считыватель</text>
<text x="73.4" y="58.3">PLR3EH</text>
<text x="110.1" y="55.6">Преобразователь</text>
<text x="118.3" y="58.8">TWT</text>
<text x="143.8" y="60">Контроллер</text>
<text x="91" y="65.7">синий</text>
<text x="145.3" y="63.2">A1RDS16</text>
<text x="20.4" y="69.7" transform="rotate(-90 20.4 69.7)">+12V</text>
<text x="35.7" y="69.2" transform="rotate(-90 35.7 69.2)">GND</text>
<text x="89.1" y="73.5">желтый</text>
<text x="36.2" y="81.2">черный</text>
<text x="59.6" y="81.5">зеленый</text>
<text x="36.3" y="89.4">желтый</text>
<text x="36" y="97">красный</text>
<text x="51.6" y="101.6" transform="rotate(-90 51.6 101.6)">Адресный</text>
<text x="54.8" y="104.4" transform="rotate(-90 54.8 104.4)">микрочип DTR</text>
<text x="88.8" y="104.4">красный</text>
<text x="89.3" y="112.1">черный</text>
<text x="36.8" y="127">черный</text>
<text x="35.5" y="133">зеленый</text>
<text x="176" y="136.6">контроллеров</text>
<text x="177" y="133.3">Линия связи</text>
<text x="37.1" y="141.1">желтый</text>
<text x="180.9" y="139.9">LBUS</text>
<text x="36" y="147.1">красный</text>
<text x="51.1" y="146.1" transform="rotate(-90 51.1 146.1)">Адресный</text>
<text x="54.3" y="148.9" transform="rotate(-90 54.3 148.9)">микрочип DGT</text>
<text x="58" y="145">коричневый</text>
<text x="170.4" y="148.8">поддержки питания</text>
<text x="174.9" y="145.6">Разъем для</text>
<text x="201.5" y="148.8">LBUS</text>
<text x="170" y="152.1">+12 В в линии LBUS</text>
<text x="201.3" y="151.8">+12В</text>
<text x="209" y="161.6">Индикаторы: питания</text>
<text x="207.1" y="164.9">(средний), приема (Rx) и</text>
<text x="208.1" y="168.2">передачи (Tx) по LBUS</text>
</g>
<text font-size="2.4" x="223.7" y="63.5">USB</text>
<g font-size="2.3">
<text x="63.8" y="61.6">Перемычка</text>
<text x="65" y="64.3">замкнута</text>
<text x="27.4" y="69.1" transform="rotate(-90 27.4 69.1)">D1(2)</text>
<text x="57.5" y="93.9">коричневый</text>
<text x="66.4" y="90.1">белый</text>
<text x="57.2" y="98.1">белый</text>
<text x="57.5" y="105.3">синий</text>
<text x="61.1" y="102.2">оранжевый</text>
<text x="46.7" y="118">Перемычка</text>
<text x="48" y="120.7">замкнута</text>
</g>
<g font-size="2.2">
<text x="268.9" y="82.5" transform="rotate(-90 268.9 82.5)">Замок</text>
<text x="268.8" y="104.4" transform="rotate(-90 268.8 104.4)">Сирена</text>
</g>
<g font-size="2.1">
<text x="269.6" y="113.1">«Аварийной</text>
<text x="271.9" y="110.6">Кнопка</text>
<text x="268.4" y="115.6">разблокировки</text>
<text x="271.8" y="118">двери»</text>
<text x="269.4" y="125.6">блокировки</text>
<text x="271.1" y="123.2">Контакт</text>
<text x="271.8" y="128.1">двери</text>
<text x="270.9" y="136.2">прохода</text>
<text x="271.5" y="133.7">Датчик</text>
<text x="271.1" y="143.3">Датчик</text>
<text x="271.5" y="145.8">двери</text>
<text x="267.9" y="152.8">Кнопка «Запрос</text>
<text x="271" y="155.3">на вход»</text>
<text x="271" y="166.8">Кнопка</text>
<text x="270.2" y="169.2">«Выход»</text>
</g>
</svg>
